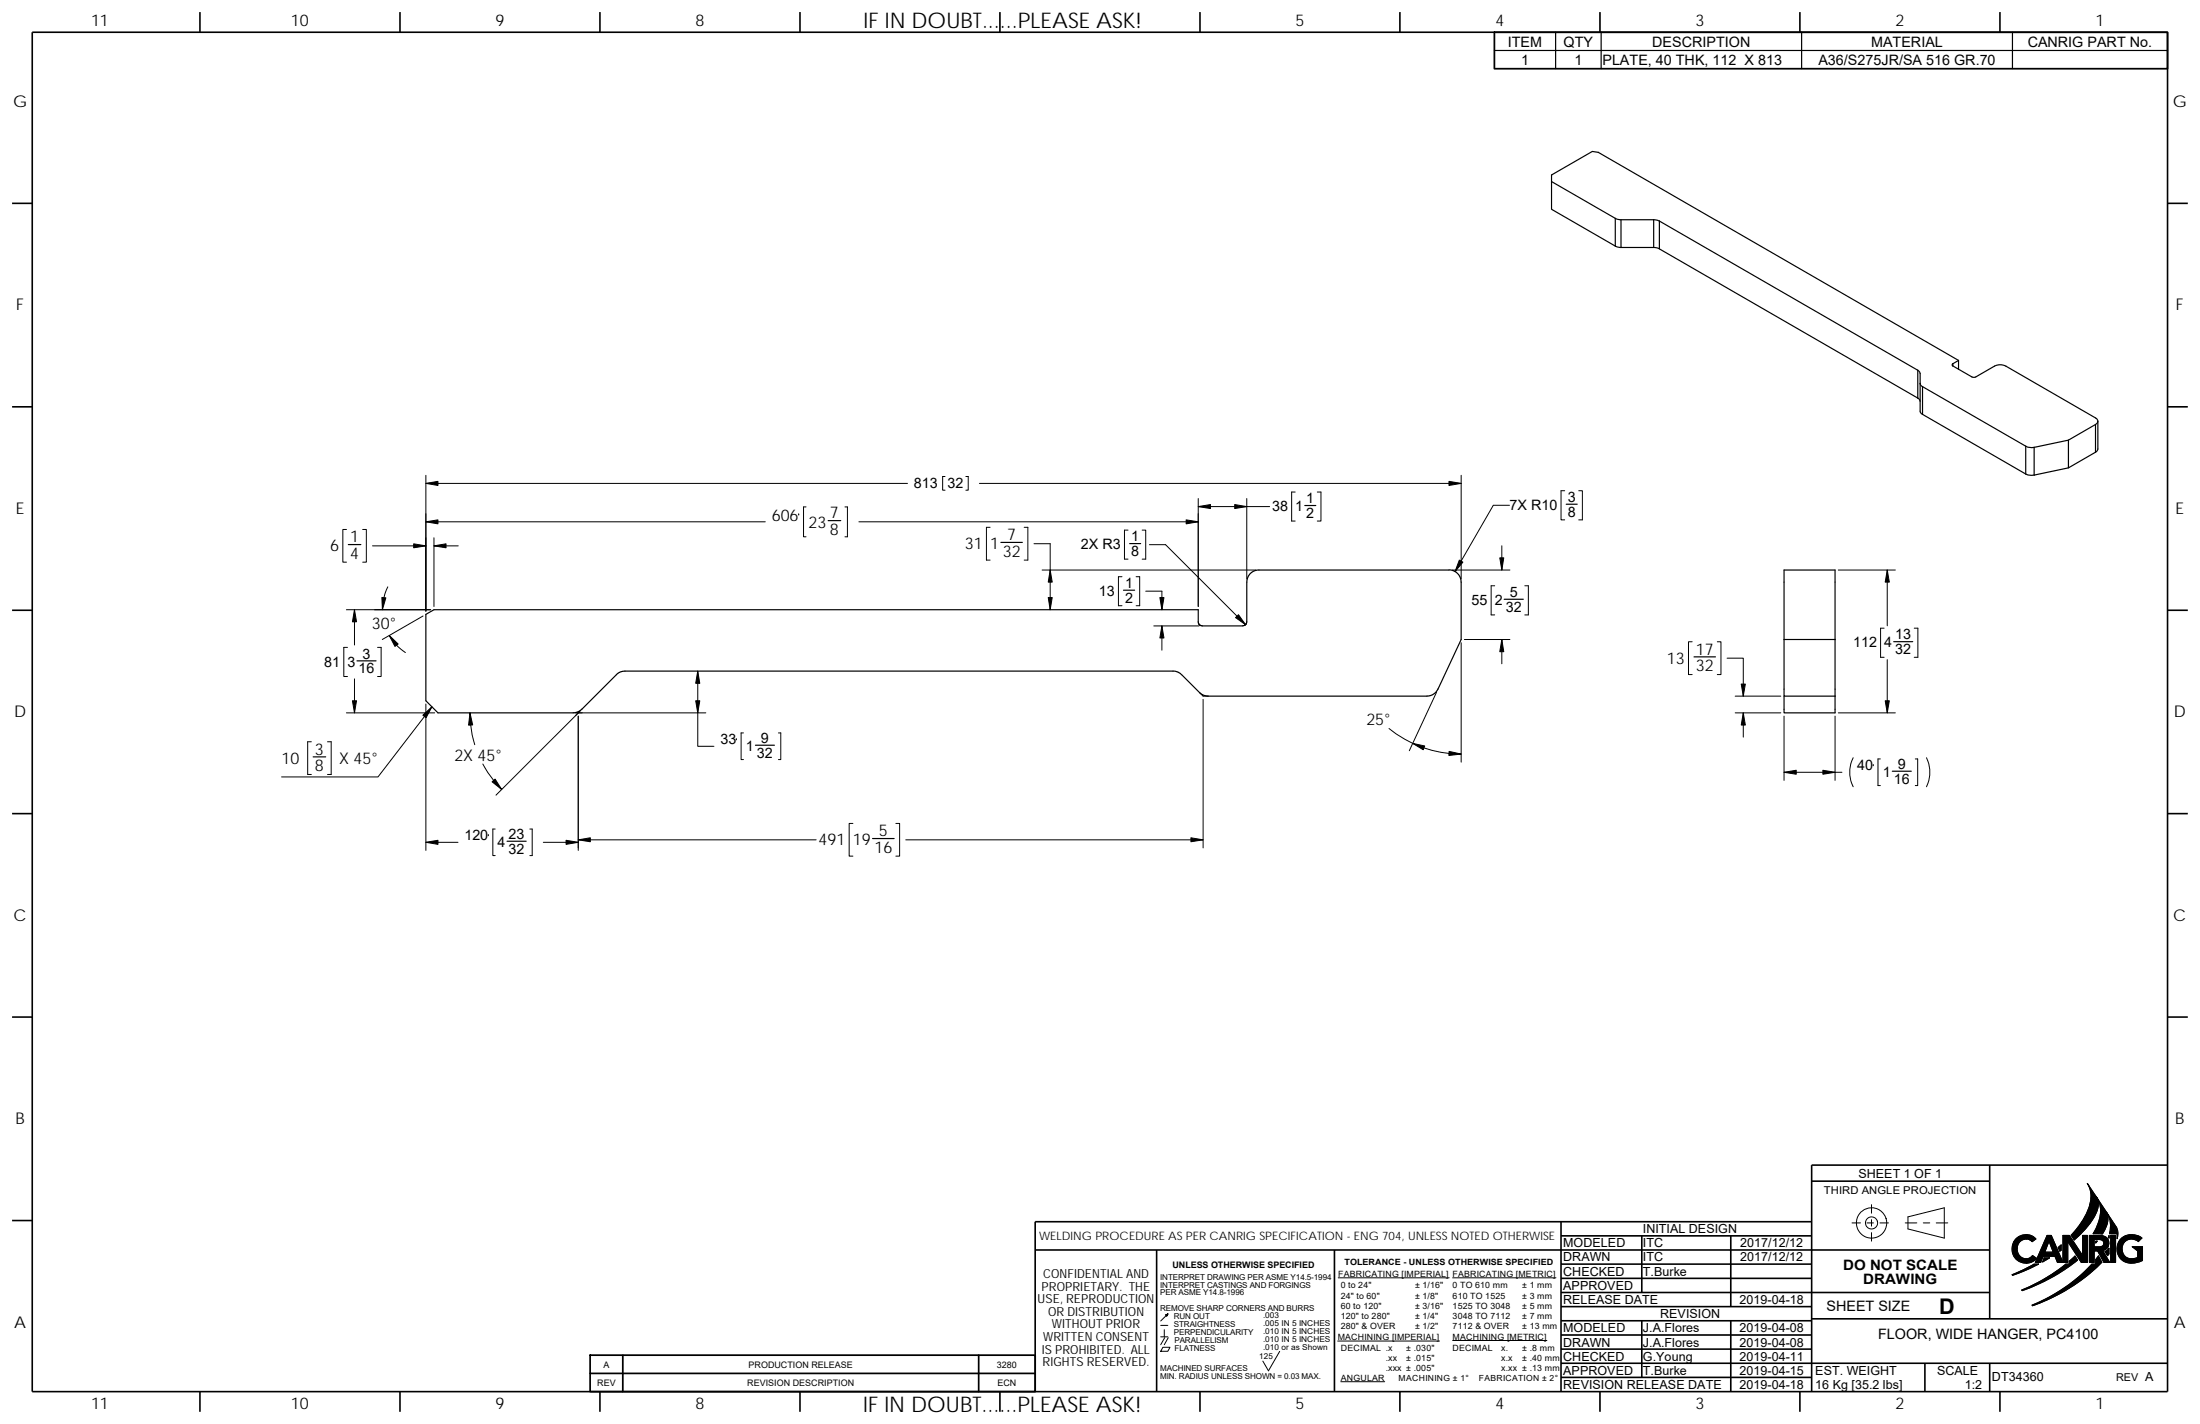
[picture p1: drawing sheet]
<svg xmlns="http://www.w3.org/2000/svg" width="432mm" height="279mm" viewBox="0 0 432 279" stroke-linecap="round" stroke-linejoin="round" font-family="sans-serif">
<g fill="none" stroke="#000" stroke-width=".32">
<path d="M6.3 6.3h419.1v266.7h-419.1zM39.2 2.4v3.9M78.5 2.4v3.9M117.8 2.4v3.9M157 2.4v3.9M196.3 2.4v3.9M235.5 2.4v3.9M274.8 2.4v3.9M314 2.4v3.9M353.3 2.4v3.9M392.5 2.4v3.9M2.4 39.9h3.9"/>
<path d="M425.4 39.9h4M2.4 79.8h3.9M425.4 79.8h4M2.4 119.7h3.9M425.4 119.7h4M6.3 139.7h.1M425.4 139.7h.1M2.4 159.6h3.9M425.4 159.6h4M2.4 199.6h3.9M425.4 199.6h4M2.4 239.5h3.9"/>
<path d="M306.4 239.7v33.3M355.6 231.8h34.9M355.6 239.7h-152.4v33.3M390.5 228.6v30.2M425.4 228.6h-69.8v44.4M425.4 239.5h4M203.2 245.3h187.3M227 245.3v27.7M261.9 245.3v27.7M306.4 259.1h49.2M306.4 256.4h49.2M306.4 253.6h84.1"/>
<path d="M306.4 242.5h49.2M306.4 248h49.2M306.4 250.8h49.2M322.2 259.1v11.2M322.2 242.5v11.1M339.7 242.5v13.9M339.7 259.1v13.9M355.6 258.8h69.8M39.2 273v4M78.5 273v4M117.8 273v4M157 273v4"/>
<path d="M196.3 273v4M235.5 273v4M274.8 273v4M306.4 261.9h49.2M306.4 267.5h119M306.4 270.3h49.2M306.4 264.7h49.2M314 273v4M353.3 273v4M377.8 267.5v5.5M390.5 267.5v5.5M392.5 273v4"/>
</g>
<g fill="none" stroke="#000" stroke-width=".2">
<path d="M83.6 93.3v26.6M83.6 94.8h94.5M158.2 99.5h-.5v5.8h.5M165.8 99.5h.5v5.8h-.5M185.5 93.5h-.5v2.7h.5M189.6 93.5h.4v2.7h-.4M192.2 94.8h94.6M235.2 97.8v21.2M244.7 97.8v15.8M249.2 99.4h-14M254.2 96.5h-.7v5.7h.7M258.6 96.5h.7v5.7h-.7"/>
<path d="M286.8 93.3v20.3M296.3 99.1h-3.2l-7.5 13.1M307.1 96.3h-.7v5.7h.7M309.9 96.3h.7v5.7h-.7M68 119.6h16.5M68 103.9h-.7v6.4h.7M69.6 119.6v7M71.2 103.9h.7v6.4h-.7M73.1 107.1h10.5M76.1 115.1a10.2 10.2 0 0 0-1 4.5M83.6 102.4h66.6M85.2 107.1h4.7"/>
<path d="M85.2 105.5v13.5M168.6 102.4h66.6M194.3 103.5h-.7v6.4h.7M201 103.5h.7v6.4h-.7M202.9 106.7h3.2v12.9M204.5 111.8h42M220.2 113.2h-.7v5.7h.7M221.4 104h-.7v5.7h.7M223 113.2h.7v5.7h-.7M224.2 104h.7v5.7h-.7M224.9 116h3.1v3.6M225.6 106.9h3.2l15.7 15.7"/>
<path d="M285 111.8h11.4M293.4 114.9h-.7v5.7h.7M294.8 107.1v4.7M299.3 114.9h.7v5.7h-.7M360.8 111.8h11.2M370.4 111.8v11M68 139.9h17.3M68.2 127h-.7v5.7h.7M69.6 133.2v6.7M74.1 127h.7v5.7h-.7M76.4 124.7a9.9 9.9 0 0 0 3.2 3.3M83 120.9l-8 4.6"/>
<path d="M83.6 138.1v28.8M84.8 138.7l-10.6 13.7h-18.9M92.2 139.9a21.2 21.2 0 0 0 1 6.2M112.8 139.9h25.7M114 139.4l-16.7 16.6M136.9 131.7v14.7h3.2M226.5 122.8h8.9M228 122.8v4.8M235.4 135.9l.7 .7h1M236.1 137.2v29.2M282 135.8l-5.4 11.5M286.8 126.1v23.4"/>
<path d="M287.4 125.5h9M294.8 125.5v4.7M332.1 125.9h-.7v6.5h.7M337.1 125.9h.7v6.5h-.7M339 129.1h3.2v7.5M340.6 136.6h8.9M340.6 139.9h8.9M342.2 139.9v4.7M360.8 139.9h11.2M369.8 123.3h-.7v5.7h.7M370.4 129.4v10.5M375.7 123.3h.7v5.7h-.7"/>
<path d="M61.1 145.5h-.7v6.5h.7M64.3 145.5h.7v6.5h-.7M94.8 149.9a21.1 21.1 0 0 0 3.7 5M113.5 140.5v26.4M145.9 143.8h-.4v5.2h.4M152.8 143.8h.4v5.2h-.4M272.6 142.9a22.3 22.3 0 0 0 14.2 5.1M350.2 140.5v12.6M350.2 151.5h11.3M360.2 140.5v12.6M363.7 148.7a6.3 6.3 0 0 0 0 5.7M369.1 148.9h-.5v5.2h.5"/>
<path d="M375.9 148.9h.5v5.2h-.5M378.1 148.7a6.5 6.5 0 0 1 0 5.7M83.6 165.3h6.3M97.2 162.7h-.5v5.2h.5M104 162.7h.5v5.2h-.5M106.6 165.3h6.9M113.5 164.8h46.7M167.4 161.6h-.7v6.4h.7M175.8 161.6h.8v6.4h-.8M177.8 164.8h58.3M363.5 239.9h1.7M366.4 239.9h1.3"/>
<path d="M367.3 236.4v1.6M367.3 239.3v1.3M369 239.9h1.6M374 239.9h2.2M374.5 238.8l7.1-1.8v5.9l-7.1-1.8zM377.5 239.9h1.3M380 239.9h2.3M409.7 232.2l1.8 2.7 .3 .7a4.5 4.5 0 0 1-1.1 3.7l-1.3 1.7-2.3 2.3-.6-.9a13.7 13.7 0 0 0 3.9-7.3 4.5 4.5 0 0 0-.7-2.9zM411.5 234.9l1.9 2.8a4 4 0 0 1-.8 4.4h-1.8a7.6 7.6 0 0 0 1.1-6.4zM413.5 238l1.9 2.7a2.77 2.77 0 0 1 .1 2.3v-.9h-1.5a5.2 5.2 0 0 0-.5-4.1zM229.2 257.8l-1.4 1.4M262.7 250.7h21.7"/>
<path d="M285.1 250.7h20.3M367.3 241.9v1.6M394.9 250.1l4.3-2.1h.9l-3.3 1.6-1.8 .6zM395.5 243.3a2.95 2.95 0 0 1 2.9-1l.6 .3 .6 .5-.7 .5-.7-.4h-.9l-.6 .2-.5 .5a2.2 2.2 0 0 0 0 2.3l.5 .5 .6 .3 1-.1 .6-.6 .8 .6a2.72 2.72 0 0 1-3.1 .7 2.72 2.72 0 0 1-1.7-2.6l.1-.7zM396.8 253.1a35.2 35.2 0 0 0 8.7-5.1h.6v-.6l1.2-1 .5 .8a36.6 36.6 0 0 1-10.9 6zM398.8 256.1a32.9 32.9 0 0 0 11.8-8.1h.7a1.97 1.97 0 0 1 .6-1.6l.6 1.3a35.8 35.8 0 0 1-13.6 8.5zM401.2 246.8h1.1l-1.4 .8zM401.8 242.4h.8l2.3 5.3v-5.3h1.3l2.5 3.9v-3.9h1v5.3h-1.2l-2.6-4.1-.1 4.1h-2l-.5-1.2h-2.3l-.5 1.2h-1zM402.2 243.5l.8 2.2h-1.7zM404 244.8l.6-.5v1l-.3 .2zM410.1 242.4h2.5l.6 .2 .4 .4 .3 .6-.1 1-.5 .5-.6 .3 1.4 2.3h-1.2l-1.2-2.3h-.7v2.3h-.9zM411 243.2l1.6 .2 .3 .4-.1 .5-.6 .3h-1.2z"/>
<path d="M411.3 243.5h.3l-.3 .4zM413.2 245.6l.7-.7v1.1l-.2 .4zM413.9 242.4v.5l-.1-.1zM414.3 242.4h.9v5.3h-.9zM419.7 243.6a2.01 2.01 0 0 0-2.1-.4l-.7 .6a2.14 2.14 0 0 0 0 2.5l.5 .4 .5 .3h.8l.8-.3 .1-1.3-1.1-.8h2M420.4 242.9a2.93 2.93 0 0 0-3.7-.2 2.93 2.93 0 0 0-.9 3.6l.7 1a2.66 2.66 0 0 0 1.9 .5l1.3-.1 .8-.4M227.8 260.1h1.4M227.8 262.3h1.4M228.2 264.4h1.4l-.4 .7h-1.4zM228.5 260.9v1.4M228.6 262.5l-.8 1.3M229.3 262.5l-.8 1.3"/>
<path d="M251.2 265.2l-2.2 3.8-1.1-1.9M262.6 263.1h19.9M263.2 271.1h8.6M285.1 263h18.5"/>
<circle cx="367.3" cy="240" r="1.19"/>
<circle cx="367.3" cy="240" r="2.98"/>
</g>
<g fill="#000" stroke="#000" stroke-width=".2">
<path d="M83.6 94.8l2.4-.4v.8z" fill-rule="evenodd"/>
<path d="M235.2 99.4l2.4-.4v.8z" fill-rule="evenodd"/>
<path d="M242.3 99l2.4 .4-2.4 .4z" fill-rule="evenodd"/>
<path d="M284.4 94.4l2.4 .4-2.4 .4z" fill-rule="evenodd"/>
<path d="M69.6 119.6l.4 2.4h-.8z" fill-rule="evenodd"/>
<path d="M75 117.2l.7 .1-.6 2.3z" fill-rule="evenodd"/>
<path d="M81.2 106.7l2.4 .4-2.4 .4z" fill-rule="evenodd"/>
<path d="M83.6 102.4l2.4-.4v.8z" fill-rule="evenodd"/>
<path d="M85.2 107.1l2.3-.4v.8z" fill-rule="evenodd"/>
<path d="M205.7 117.2h.8l-.4 2.4z" fill-rule="evenodd"/>
<path d="M206.1 111.8l.4 2.4h-.8z" fill-rule="evenodd"/>
<path d="M227.6 117.2h.9l-.5 2.4z" fill-rule="evenodd"/>
<path d="M232.8 102l2.4 .4-2.4 .4z" fill-rule="evenodd"/>
<path d="M286.4 109.9l.7 .4-1.5 1.9z" fill-rule="evenodd"/>
<path d="M294.4 109.5h.7l-.3 2.3z" fill-rule="evenodd"/>
<path d="M370.4 111.8l.4 2.4h-.8z" fill-rule="evenodd"/>
<path d="M69.2 137.5h.8l-.4 2.4z" fill-rule="evenodd"/>
<path d="M76.4 124.7l1.7 1.7-.6 .4z" fill-rule="evenodd"/>
<path d="M83 140.3l1.8-1.6-1.2 2.1z" fill-rule="evenodd"/>
<path d="M92.2 139.9l.6 2.3-.8 .1z" fill-rule="evenodd"/>
<path d="M136.5 137.5h.9l-.5 2.4z" fill-rule="evenodd"/>
<path d="M136.9 131.7l.5 2.4h-.9z" fill-rule="evenodd"/>
<path d="M228 122.8l.5 2.4h-.9z" fill-rule="evenodd"/>
<path d="M243.1 120.6l1.4 2-2-1.4z" fill-rule="evenodd"/>
<path d="M294.8 125.5l.3 2.4h-.7z" fill-rule="evenodd"/>
<path d="M342.2 139.9l.4 2.4h-.8z" fill-rule="evenodd"/>
<path d="M341.8 134.2h.8l-.4 2.4z" fill-rule="evenodd"/>
<path d="M370 137.5h.8l-.4 2.4z" fill-rule="evenodd"/>
<path d="M96.6 153.4l.6-.5 1.3 2z" fill-rule="evenodd"/>
<path d="M277.3 145.9l2.3 .5-.3 .7z" fill-rule="evenodd"/>
<path d="M284.4 147.4l2.4 .6-2.4 .2z" fill-rule="evenodd"/>
<path d="M350.2 151.5l2.4-.4v.8z" fill-rule="evenodd"/>
<path d="M357.8 151.1l2.4 .4-2.4 .4z" fill-rule="evenodd"/>
<path d="M83.6 165.3l2.4-.4v.8z" fill-rule="evenodd"/>
<path d="M111.1 164.9l2.4 .4-2.4 .4z" fill-rule="evenodd"/>
<path d="M113.5 164.8l2.4-.4v.8z" fill-rule="evenodd"/>
<path d="M233.7 164.4l2.4 .4-2.4 .4z" fill-rule="evenodd"/>
<path d="M409.7 232.2l1.9 2.8a3.5 3.5 0 0 1-.5 3.7l-1.9 2.5-2.1 2.1-.6-.9a13.9 13.9 0 0 0 3.9-7.2 4.5 4.5 0 0 0-.7-3z" fill-rule="evenodd"/>
<path d="M228.9 258l.3-.2z" fill-rule="evenodd"/>
<path d="M228.7 258l.5-.2z" fill-rule="evenodd"/>
<path d="M228.9 258.1l.3-.3-.2 .3z" fill-rule="evenodd"/>
<path d="M229.2 257.8l-.2 .5z" fill-rule="evenodd"/>
<path d="M394.9 250.1l4.3-2.1h.9l-4.1 1.9-1 .3z" fill-rule="evenodd"/>
<path d="M395.8 243a2.65 2.65 0 0 1 3.8 .1l-.7 .5a1.77 1.77 0 0 0-2.3-.2 1.77 1.77 0 0 0-.6 2.2 1.66 1.66 0 0 0 1.2 1.3 1.66 1.66 0 0 0 1.7-.6l.8 .6a2.78 2.78 0 0 1-4 .1 2.78 2.78 0 0 1 .1-4z" fill-rule="evenodd"/>
<path d="M398.8 256.1l2.6-1.2 2.3-1.3a27.7 27.7 0 0 0 5.4-4l1.5-1.6h.7v-.9l.6-.7 .6 1.3a35.8 35.8 0 0 1-13.6 8.5z" fill-rule="evenodd"/>
<path d="M401.8 242.4l-2.3 5.3h1l.5-1.2h2.3l.5 1.2h1.1l-2.3-5.3zM402.2 243.5l.8 2.2h-1.7z" fill-rule="evenodd"/>
<path d="M401.2 246.8h1.1l-1.4 .8z" fill-rule="evenodd"/>
<path d="M404.1 244.6l.5-.3v1l-.3 .2-.3-.7z" fill-rule="evenodd"/>
<path d="M396.8 253.1l2.3-1 2.5-1.4 3.9-2.7h.6v-.6l1.2-1 .5 .8a37 37 0 0 1-10.9 6z" fill-rule="evenodd"/>
<path d="M404.9 242.4h1.3l2.5 3.9v-3.9h1v5.3h-1.2l-2.6-4.1-.1 4.1h-.9z" fill-rule="evenodd"/>
<path d="M411.3 243.5h.3l-.3 .4z" fill-rule="evenodd"/>
<path d="M411.6 235l1.8 2.7a4.2 4.2 0 0 1-.8 4.4h-1.8a7.7 7.7 0 0 0 1.2-6.3z" fill-rule="evenodd"/>
<path d="M411 243.2h1.3l.5 .3a.77 .77 0 0 1 0 .9 .77 .77 0 0 1-.9 .2h-.9zM410.1 242.4v5.3h.9v-2.3h.7l1.2 2.3h1.2l-1.4-2.3a1.52 1.52 0 0 0 1.2-1.9 1.52 1.52 0 0 0-1.9-1.1z" fill-rule="evenodd"/>
<path d="M413.2 245.6l.7-.7v1.1l-.2 .4z" fill-rule="evenodd"/>
<path d="M413.9 242.4v.5l-.1-.1z" fill-rule="evenodd"/>
<path d="M414.3 242.4v5.3h.9v-5.3z" fill-rule="evenodd"/>
<path d="M413.5 238l1.8 2.7a2.99 2.99 0 0 1 .2 2.3v-.9h-1.5a5.1 5.1 0 0 0-.5-4.1z" fill-rule="evenodd"/>
<path d="M416.5 242.8a3.3 3.3 0 0 1 3.9 .1l-.7 .7a1.94 1.94 0 0 0-2.6 .1 1.94 1.94 0 0 0-.2 2.6 1.94 1.94 0 0 0 2.6 .4l.1-1.3-1.1-.8h2v2.7a3.5 3.5 0 0 1-4.4-.5 2.91 2.91 0 0 1 .4-4z" fill-rule="evenodd"/>
</g>
<g fill="none" stroke="#000" stroke-width=".23">
<path d="M293.3 9.9h132.1M305.3 6.3v7.2M314.3 6.3v7.2M353.6 6.3v7.2M395 6.3v7.2M304.5 35.6v5.5l12.5 7.2M304.5 35.6l12.5 7.2M304.5 35.6v-1.3l8-4.6 1.2 .2 70.7 40.8M317 48.3l1.2 .3M317 42.8v5.5M317 42.8l1.2 .3M318.2 43.1v5.5h6.4"/>
<path d="M318.2 43.1h6.4M324.6 48.6l1.1 .2M324.6 43.1v5.5M324.6 43.1l1.1 .3M325.7 43.4v5.4l50.7 29.3M325.7 43.4l50.7 29.2M376.4 78.1l.5 .6M376.4 72.6v5.5M376.4 72.6l.5 .7v7.5l.4 .5M376.9 75.2l.1 .3 .3 .4M377.3 75.9l20.3 11.6M377.3 75.9v5.4"/>
<path d="M383.3 71.8l4 2.2h.5l3.9-2.3 .7-.1 1.1 .1 17.8 10.3a.68 .68 0 0 1 .4 .6 .68 .68 0 0 1-.4 .7M383.3 71.4l-.2 .2 .2 .2M383.3 71.4v.4M384.4 70.7v1.8M384.4 70.7l-1.1 .7M256.1 99.2h2.2M307.4 98.9h2.2M377.3 81.3l20.3 11.7M397.6 87.5l.8 .3h.8M397.6 87.5v5.5M397.6 93l.8 .2h.8M399.2 87.8v5.4"/>
<path d="M406 86.4v5.4l-6.8 1.4M406 86.4l-6.8 1.4M411.3 83.3l-5.3 3.1M411.3 88.7l-5.3 3.1M411.3 83.3v5.4M411.8 82.6v5.5l-.5 .6M68.4 106.8h2.4M156.8 100.8h.1M162.5 102.2h2.5M196.4 106.4h4.3M220.5 115.8h2.2M221.7 106.7h2.2"/>
<path d="M244.7 114.2v7.8l-.2 .5-.6 .3M244.7 114.2l.1-.7 .5-.9 .6-.5 .9-.3h37.9l.8 .3 .8 .7 .5 1.1v11.6l-4.6 9.7M295.2 117.6h3.8M350.2 111.8h10v24.8h-10zM70.1 129.7h3.7M231.9 132.4l3.7 3.7 .7 .4 .8 .1M243.9 122.8l-8.2-.1-.5-.5v-2.6h-150l-1.6 .9v17l2.4 2.4 26.9-.1 .7-.2 .6-.4 7-7 .7-.4 .6-.1h107.8l.9 .2 .7 .5M282.2 135.2l-.8 1-1.3 .4h-43M332.5 128.9h4.2M350.2 136.6v3.3h10v-3.3M350.2 125.5h10M371.7 125.9h3.7"/>
<path d="M61.5 148.5h2.4M144.5 144.9h.1M148.3 146.2h3.7M367.7 150h.1M371.4 151.3h3.7M95.8 163.8h.1M99.5 165.1h3.8M171.3 164.5h4.2"/>
</g>
<path d="M293.3 6.3h132.1v7.2h-132.1zM115.8 265.9h87.4v7.1h-87.4zM115.8 269.5h87.4M122.2 265.9v7.1M192.1 265.9v7.1" fill="none" stroke="#000" stroke-width=".34"/>
<g font-size="4.2">
<text x="169.5" y="5.4">IF IN DOUBT......PLEASE ASK!</text>
<text x="380.6" y="257.7">D</text>
<text x="169.4" y="277">IF IN DOUBT......PLEASE ASK!</text>
</g>
<g font-size="3.2">
<text x="17.9" y="5">11</text>
<text x="57.1" y="5">10</text>
<text x="97.2" y="5">9</text>
<text x="136.5" y="5">8</text>
<text x="254.3" y="5">5</text>
<text x="293.5" y="5">4</text>
<text x="332.8" y="5">3</text>
<text x="372" y="5">2</text>
<text x="411.3" y="5">1</text>
<text x="2.6" y="21">G</text>
<text x="426.4" y="21">G</text>
<text x="3.2" y="60.9">F</text>
<text x="427.1" y="60.9">F</text>
<text x="3.1" y="100.8">E</text>
<text x="162.9" y="101.7">7</text>
<text x="427" y="100.8">E</text>
<text x="68.7" y="106.4">1</text>
<text x="151.5" y="102.2">606</text>
<text x="158.7" y="103.5">23</text>
<text x="162.9" y="104.9">8</text>
<text x="189.4" y="107.8">31</text>
<text x="194.3" y="107.8">1</text>
<text x="197.7" y="106">7</text>
<text x="64.8" y="108.2">6</text>
<text x="68.7" y="109.6">4</text>
<text x="196.8" y="109.2">32</text>
<text x="73" y="123.5">30°</text>
<text x="327.2" y="130.2">13</text>
<text x="332.8" y="128.4">17</text>
<text x="332.8" y="131.7">32</text>
<text x="2.8" y="140.8">D</text>
<text x="268.2" y="142.3">25°</text>
<text x="426.6" y="140.8">D</text>
<text x="55.3" y="149.9">10</text>
<text x="61.8" y="148.1">3</text>
<text x="66.6" y="149.9">X 45°</text>
<text x="89.2" y="149.2">2X 45°</text>
<text x="61.8" y="151.3">8</text>
<text x="160.7" y="165.9">491</text>
<text x="167.4" y="165.9">19</text>
<text x="171.6" y="167.3">16</text>
<text x="172.5" y="164.1">5</text>
<text x="2.7" y="180.7">C</text>
<text x="426.5" y="180.7">C</text>
<text x="3" y="220.6">B</text>
<text x="426.9" y="220.6">B</text>
<text x="2.8" y="260.5">A</text>
<text x="426.6" y="260.5">A</text>
<text x="17.9" y="276.5">11</text>
<text x="57.1" y="276.5">10</text>
<text x="97.2" y="276.5">9</text>
<text x="136.5" y="276.5">8</text>
<text x="254.3" y="276.5">5</text>
<text x="293.5" y="276.5">4</text>
<text x="332.8" y="276.5">3</text>
<text x="372" y="276.5">2</text>
<text x="411.3" y="276.5">1</text>
</g>
<g font-size="2.8">
<text x="296" y="9.2">ITEM</text>
<text x="306.9" y="9.2">QTY</text>
<text x="324.3" y="9.2">DESCRIPTION</text>
<text x="367.2" y="9.2">MATERIAL</text>
<text x="398" y="9.2">CANRIG PART No.</text>
<text x="298.5" y="12.7">1</text>
<text x="309" y="12.7">1</text>
<text x="314.5" y="12.7">PLATE, 40 THK, 112 X 813</text>
<text x="356.9" y="12.7">A36/S275JR/SA 516 GR.70</text>
<text x="179.4" y="95.8">813</text>
<text x="186" y="95.8">32</text>
<text x="249.7" y="100.3">38</text>
<text x="254.2" y="100.3">1</text>
<text x="256.4" y="101.6">2</text>
<text x="256.4" y="98.7">1</text>
<text x="296.3" y="100.1">7X R10</text>
<text x="307.7" y="98.5">3</text>
<text x="307.7" y="101.4">8</text>
<text x="212.2" y="107.8">2X R3</text>
<text x="222" y="106.2">1</text>
<text x="222" y="109.1">8</text>
<text x="215.7" y="116.9">13</text>
<text x="220.8" y="115.3">1</text>
<text x="220.8" y="118.2">2</text>
<text x="288.8" y="118.7">55</text>
<text x="293.4" y="118.7">2</text>
<text x="296.3" y="117.1">5</text>
<text x="295.6" y="120">32</text>
<text x="372" y="125.5">13</text>
<text x="63.6" y="130.8">81</text>
<text x="68.2" y="130.8">3</text>
<text x="71.1" y="129.2">3</text>
<text x="363.7" y="127">112</text>
<text x="369.8" y="127">4</text>
<text x="372" y="128.3">32</text>
<text x="70.4" y="132.1">16</text>
<text x="141.4" y="146.1">33</text>
<text x="146.4" y="147.3">1</text>
<text x="148.6" y="148.6">32</text>
<text x="149.4" y="145.8">9</text>
<text x="364.5" y="151.2">40</text>
<text x="369.5" y="152.4">1</text>
<text x="371.7" y="153.7">16</text>
<text x="372.5" y="150.9">9</text>
<text x="91.1" y="164.9">120</text>
<text x="97.7" y="166.2">4</text>
<text x="99.8" y="167.5">32</text>
<text x="99.8" y="164.6">23</text>
<text x="361.8" y="249.1">DO NOT SCALE</text>
<text x="365.7" y="251.9">DRAWING</text>
<text x="358.5" y="257.2">SHEET SIZE</text>
<text x="368.6" y="262.7">FLOOR, WIDE HANGER, PC4100</text>
</g>
<g font-size="2.5">
<text x="364.8" y="231.1">SHEET 1 OF 1</text>
<text x="306.8" y="244.7">MODELED</text>
<text x="322.5" y="242">INITIAL DESIGN</text>
<text x="322.5" y="244.7">ITC</text>
<text x="341.6" y="244.7">2017/12/12</text>
<text x="204.7" y="250.8">CONFIDENTIAL AND</text>
<text x="306.8" y="247.5">DRAWN</text>
<text x="306.8" y="250.3">CHECKED</text>
<text x="322.5" y="250.3">T.Burke</text>
<text x="322.5" y="247.5">ITC</text>
<text x="341.6" y="247.5">2017/12/12</text>
<text x="203.7" y="255.7">USE, REPRODUCTION</text>
<text x="204.4" y="253.2">PROPRIETARY. THE</text>
<text x="306.8" y="253.1">APPROVED</text>
<text x="306.8" y="255.9">RELEASE DATE</text>
<text x="341.4" y="255.9">2019-04-18</text>
<text x="204.7" y="263.1">WRITTEN CONSENT</text>
<text x="205.7" y="258.2">OR DISTRIBUTION</text>
<text x="206.5" y="260.6">WITHOUT PRIOR</text>
<text x="306.8" y="261.4">MODELED</text>
<text x="322.5" y="261.4">J.A.Flores</text>
<text x="325.8" y="258.6">REVISION</text>
<text x="341.4" y="261.4">2019-04-08</text>
<text x="204.5" y="265.6">IS PROHIBITED. ALL</text>
<text x="204.6" y="268.1">RIGHTS RESERVED.</text>
<text x="306.8" y="269.7">APPROVED</text>
<text x="306.8" y="267">CHECKED</text>
<text x="306.8" y="264.2">DRAWN</text>
<text x="322.5" y="269.7">T.Burke</text>
<text x="322.5" y="264.2">J.A.Flores</text>
<text x="322.5" y="267">G.Young</text>
<text x="341.4" y="264.2">2019-04-08</text>
<text x="341.4" y="267">2019-04-11</text>
<text x="341.4" y="269.7">2019-04-15</text>
<text x="356.3" y="269.7">EST. WEIGHT</text>
<text x="380.2" y="269.7">SCALE</text>
<text x="306.8" y="272.5">REVISION RELEASE DATE</text>
<text x="341.4" y="272.5">2019-04-18</text>
<text x="356.3" y="272.5">16 Kg [35.2 lbs]</text>
<text x="385.6" y="272.6">1:2</text>
<text x="391" y="271">DT34360</text>
<text x="421" y="271">A</text>
</g>
<text font-size="2.3" x="203.9" y="243.3">WELDING PROCEDURE AS PER CANRIG SPECIFICATION - ENG 704, UNLESS NOTED OTHERWISE</text>
<g font-size="2.1">
<text x="358" y="234.2">THIRD ANGLE PROJECTION</text>
<text x="415.4" y="271">REV</text>
</g>
<g font-size="1.8">
<text x="230.1" y="248.7">UNLESS OTHERWISE SPECIFIED</text>
<text x="118.4" y="268.4">A</text>
<text x="146.9" y="268.4">PRODUCTION RELEASE</text>
<text x="195.6" y="268.4">3280</text>
<text x="117.2" y="271.9">REV</text>
<text x="146.7" y="271.9">REVISION DESCRIPTION</text>
<text x="195.8" y="271.9">ECN</text>
</g>
<g font-size="1.7">
<text x="262.7" y="250.5">FABRICATING [IMPERIAL] FABRICATING [METRIC]</text>
<text x="263.9" y="248.3">TOLERANCE - UNLESS OTHERWISE SPECIFIED</text>
<text x="263.1" y="252.7">0 to 24&quot;</text>
<text x="263.1" y="254.8">24&quot; to 60&quot;</text>
<text x="263.1" y="256.8">60 to 120&quot;</text>
<text x="277.7" y="252.7">± 1/16&quot;</text>
<text x="277.7" y="254.8">± 1/8&quot;</text>
<text x="277.7" y="256.8">± 3/16&quot;</text>
<text x="285.1" y="256.8">1525 TO 3048</text>
<text x="285.1" y="254.8">610 TO 1525</text>
<text x="285.1" y="252.7">0 TO 610 mm</text>
<text x="298.8" y="254.8">± 3 mm</text>
<text x="298.8" y="252.7">± 1 mm</text>
<text x="298.8" y="256.8">± 5 mm</text>
<text x="262.6" y="262.9">MACHINING [IMPERIAL]</text>
<text x="263.1" y="258.8">120&quot; to 280&quot;</text>
<text x="263.1" y="260.7">280&quot; &amp; OVER</text>
<text x="277.7" y="260.7">± 1/2&quot;</text>
<text x="277.7" y="258.8">± 1/4&quot;</text>
<text x="285.1" y="262.8">MACHINING [METRIC]</text>
<text x="285.1" y="258.8">3048 TO 7112</text>
<text x="285.1" y="260.7">7112 &amp; OVER</text>
<text x="298.8" y="258.8">± 7 mm</text>
<text x="298.8" y="260.7">± 13 mm</text>
<text x="263.2" y="265.1">DECIMAL .x</text>
<text x="272" y="268.9">.xxx ± .005&quot;</text>
<text x="272" y="267">.xx</text>
<text x="276" y="265.1">± .030&quot;</text>
<text x="276" y="267">± .015&quot;</text>
<text x="285.1" y="265.1">DECIMAL</text>
<text x="294.7" y="265.1">x.</text>
<text x="294.7" y="268.9">x.xx ± .13 mm</text>
<text x="294.7" y="267">x.x</text>
<text x="298.8" y="267">± .40 mm</text>
<text x="298.8" y="265.1">± .8 mm</text>
<text x="263.2" y="270.9">ANGULAR</text>
<text x="274.5" y="270.9">MACHINING ± 1°</text>
<text x="290.3" y="270.9">FABRICATION ± 2°</text>
</g>
<g font-size="1.6">
<text x="227.7" y="251.1">INTERPRET DRAWING PER ASME Y14.5-1994</text>
<text x="227.7" y="252.6">INTERPRET CASTINGS AND FORGINGS</text>
<text x="227.7" y="254.2">PER ASME Y14.8-1996</text>
<text x="227.7" y="257.3">REMOVE SHARP CORNERS AND BURRS</text>
<text x="230.4" y="258.8">RUN OUT</text>
<text x="230.4" y="260.4">STRAIGHTNESS</text>
<text x="230.4" y="261.9">PERPENDICULARITY</text>
<text x="230.5" y="263.5">PARALLELISM</text>
<text x="247.9" y="258.6">.003</text>
<text x="247.9" y="260.2">.005 IN 5 INCHES</text>
<text x="247.9" y="261.7">.010 IN 5 INCHES</text>
<text x="247.9" y="263.3">.010 IN 5 INCHES</text>
<text x="227.7" y="268.9">MACHINED SURFACES</text>
<text x="230.5" y="265">FLATNESS</text>
<text x="247.2" y="266.7">125</text>
<text x="247.9" y="264.8">.010 or as Shown</text>
<text x="227.7" y="270.5">MIN. RADIUS UNLESS SHOWN = 0.03 MAX.</text>
</g>
</svg>
